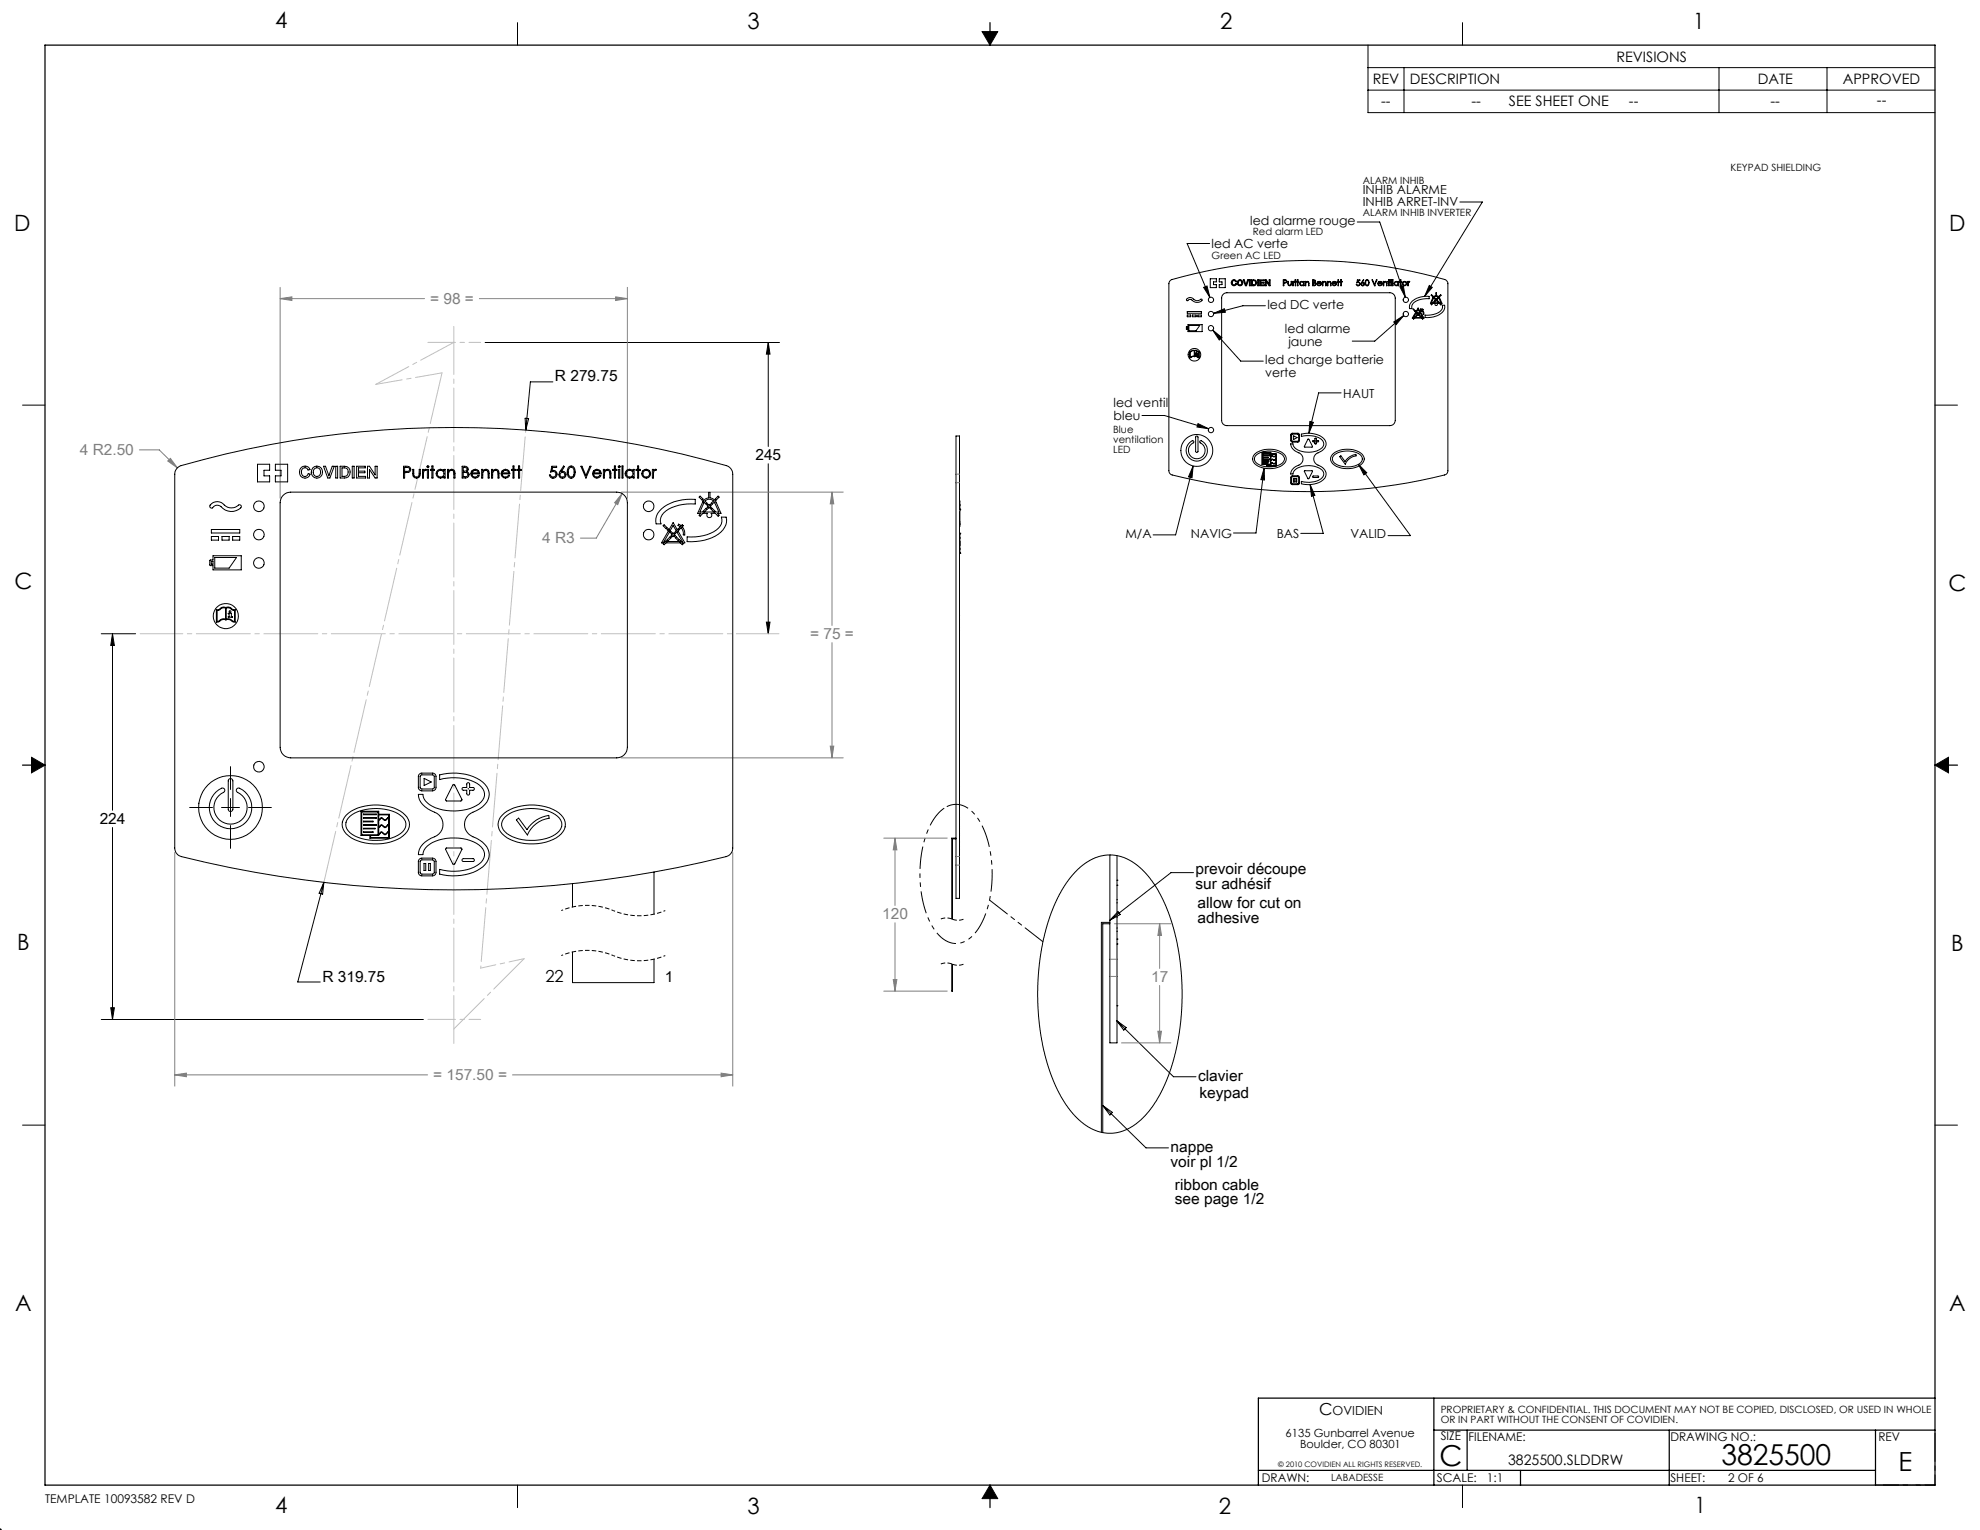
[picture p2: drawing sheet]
<svg xmlns="http://www.w3.org/2000/svg" width="559mm" height="432mm" viewBox="0 0 559 432" stroke-linecap="round" stroke-linejoin="round" font-family="sans-serif">
<g fill="none" stroke="#000" stroke-width=".28">
<path d="M146 6.4v6.3M277.2 8.9h4.4l-2.2 3.8zM386.1 12.7v19.1h160M386.1 19.1h160M396.2 19.1v12.7M412.7 6.4v6.3M485.1 19.1v12.7M515.6 19.1v12.7M386.1 25.4h160M412 57h6.4l-16.3 26.6M341.4 68.7h-6.4l6.5 15.2M383 62.7h6.4l7.2 21.2"/>
<path d="M136.9 96.7h83.1M216.8 96.7l.5 3.2h-1zM216.8 96.7v29.3M339.7 81.1l.9-.4 .9 3.2zM342.3 93.2l2.5 2.1-.7 .7zM342.3 93.2l7.9 8.7h6.3M342.5 88.4l3-1.3 .3 1zM357.1 86.3h-6.3l-8.3 2.1M393.3 90.9l2.8-1.8-2.1 2.5zM395.1 80.9l.9-.3 .6 3.3zM396.1 89.1l-8.1 7.2h-6.4M403.4 80.6l.8 .5-2.1 2.5z"/>
<path d="M6.3 114.3h6.4M148.2 118l1 .1-.8 3.3zM156 107.8h-6.3l-1.3 13.6M322.3 117.3h6.3l12.5 3.7M338.1 119.6l3 1.4-3.3-.5zM369.7 119l1 .2-1.3 3.1zM378.5 110.9h-6.4l-2.7 11.4M546.1 114.3h6.3M216.8 130.9v48M336.7 131.5l-.3 3.3-1-.2zM336.7 131.5l-4.9 19.5h-6.4M356.8 132.2l.1 3.3-1.1-.1z"/>
<path d="M356.8 132.2l-2.3 18.2h-6.4M369.7 136.8l1.4 3-1 .3zM369.7 136.8l3.8 13.7h-6.4M383.4 131.1l2.3 2.3-.8 .6zM383.4 131.1l14.7 20.1h-6.4M28.6 178.9h9.7M31.7 178.9l.6 3.3h-1zM31.7 178.9v49.8M216.3 175.6h1l-.5 3.3zM8.9 213.7l3.8 2.2-3.8 2.2zM65.1 216.4v6.4M546.1 215.9l3.8-2.2v4.4z"/>
<path d="M31.7 233.5v54.2M53.5 227.9h6.5M62.5 227.9h5.1M65.1 225.4v5M65.1 233v6.4M70.1 227.9h6.5M91.4 249l-7.4 28.1h6.4M91.4 249l-.3 3.3-1-.2zM315.5 257.3l.7 .8-3 1.6zM336.8 246.3h-6.3l-17.3 13.4M28.6 287.7h90.9M31.3 284.4h1l-.6 3.3z"/>
<path d="M315.1 288l16.1 15.9h6.3M315.1 288l2.8 2-.8 .7zM6.3 317.5h6.4M311.2 312l12.2 12h6.4M311.2 312l2.7 1.9-.7 .8zM546.1 317.5h6.3M146 419.1v6.4M279.4 419.1l2.2 3.8h-4.4zM412.7 419.1v6.4M0 431.3v.5M.4 431.5l-.4 .3M.5 431.8h-.5"/>
</g>
<path d="M529.3 419.1h16.8" fill="none" stroke="#000" stroke-width=".28" stroke-dasharray="15.2 1.3 1.3 1.3" stroke-dashoffset="8.8"/>
<path d="M531.5 419.1h14.6M546.1 404.5v14.6" fill="none" stroke="#000" stroke-width=".28" stroke-dasharray="15.2 1.3 1.3 1.3" stroke-dashoffset="7.3"/>
<g fill="none" stroke="#000" stroke-width=".35">
<path d="M12.7 12.7h533.4v406.4h-533.4zM279.4 6.4v6.3M6.3 215.9h6.4M546.1 215.9h6.4M404.7 394.6v24.5M546.1 394.6h-191v24.5M279.4 419.1v6.4M355.1 415h174.2M404.7 403.6h141.4M414.1 403.6v11.4M429.1 415v4.2M471.1 403.6v15.5"/>
<path d="M529.3 403.6v15.5"/>
</g>
<path d="M277.2 8.9l2.2 3.8v-3.8zM279.4 8.9v3.8l2.2-3.8zM546.1 215.9h3.8v-2.2zM546.1 215.9l3.8 2.2v-2.2zM279.4 419.1v3.8h2.2zM279.4 419.1l-2.2 3.8h2.2zM8.9 215.9v2.2l3.8-2.2zM8.9 213.7v2.2h3.8z" fill-rule="evenodd" fill="#000"/>
<path d="M173.1 257a19.1 19.1 0 0 0-14.7 0M187.8 257a19.1 19.1 0 0 1-14.7 0M173.1 269.7a19.1 19.1 0 0 0-14.7 0M187.8 269.7a19.1 19.1 0 0 1-14.7 0" fill="none" stroke="#000" stroke-width=".28" stroke-dasharray="1.3 .6" stroke-dashoffset=".7" stroke-linecap="butt"/>
<path d="M268.7 259.4l-1.5-.3-1.8 .3M272 259.4l-1.5 .3-1.8-.3M268.7 272.1l-1.5-.3-1.8 .3M272 272.1l-1.5 .3-1.8-.3" fill="none" stroke="#000" stroke-width=".28" stroke-dasharray="1.3 .6" stroke-dashoffset="-.1" stroke-linecap="butt"/>
<path d="M266.8 227.9a17.3 17.3 0 0 0-6.5 11.5 32.5 32.5 0 0 0 3.2 22.7 7.2 7.2 0 0 0 7.7 4 11.4 11.4 0 0 0 6.6-7.3 33.8 33.8 0 0 0-1.2-26.8 8.2 8.2 0 0 0-7.2-5l-1.3 .3-1.3 .6" fill="none" stroke="#000" stroke-width=".28" stroke-dasharray="6.3 1.3 1.3 1.3 1.3 1.3" stroke-dashoffset="-.4" stroke-linecap="butt"/>
<g fill="none" stroke="#808080" stroke-width=".28">
<path d="M79.1 84.3l3.3-.5v1zM79.1 81.1v59.5M79.1 84.3h40.7M135.3 84.3h41.8M173.7 83.8l3.4 .5-3.4 .5zM177.1 81.1v59.5M39.3 127h5.6l5.2 5M48.1 129.4l2 2.6-2.8-1.9zM175.3 138.9h62.7M175.6 139.3l-1.3 3.1-.8-.5zM175.6 139.3l-7.3 12.6h-4.5M234.8 138.9l.5 3.3h-1z"/>
<path d="M234.8 138.9v37.6M234.8 181.4v32.5M175.3 213.9h62.7M234.3 210.6h1l-.5 3.3zM249.4 236.5h17.9M252.6 236.5l.5 3.4h-1zM252.6 236.5v19.1M49.3 240.6v65.9M206.8 240.6v65.9M249.4 279.7h17.9M252.1 276.4h1l-.5 3.3zM252.6 260.4v19.3"/>
<path d="M314.5 260.7h15.9M327.3 260.7l.5 3.3h-1zM327.3 260.7v12.6M327.3 278.1v16.2M316.5 294.3h13.9M326.8 291h1l-.5 3.3zM49.3 303.4l3.3-.5v1zM49.3 303.4h71.4M144.6 303.4h62.2M203.5 302.9l3.3 .5-3.3 .5z"/>
</g>
<path d="M279.3 254l15.1 11.8" fill="none" stroke="#000" stroke-width=".28" stroke-dasharray="6.3 1.3 1.3 1.3 1.3 1.3" stroke-dashoffset="-.1"/>
<path d="M128.1 294.5v-202.4" fill="none" stroke="#c0c0c0" stroke-width=".28" stroke-dasharray="15.2 1.3 1.3 1.3" stroke-dashoffset="1.7"/>
<path d="M39.6 178.9h180.2" fill="none" stroke="#c0c0c0" stroke-width=".28" stroke-dasharray="15.2 1.3 1.3 1.3" stroke-dashoffset="3.2"/>
<path d="M120.8 96.6h14.9M120.8 287.7h14.9" fill="none" stroke="#c0c0c0" stroke-width=".28" stroke-dasharray="15.2 1.3 1.3 1.3" stroke-dashoffset="7.4"/>
<path d="M128.1 290.4l19.8-19.8" fill="none" stroke="#c0c0c0" stroke-width=".28" stroke-dasharray="15.2 1.3 1.3 1.3" stroke-dashoffset="3.1"/>
<path d="M147.9 270.6l-12.2 2.6" fill="none" stroke="#c0c0c0" stroke-width=".28" stroke-dasharray="15.2 1.3 1.3 1.3" stroke-dashoffset="10.9"/>
<path d="M135.7 273.2l12.7-151.8" fill="none" stroke="#c0c0c0" stroke-width=".28" stroke-dasharray="15.2 1.3 1.3 1.3" stroke-dashoffset="-1.9"/>
<path d="M128.1 96.6l-22.1 11.9" fill="none" stroke="#c0c0c0" stroke-width=".28" stroke-dasharray="15.2 1.3 1.3 1.3" stroke-dashoffset="4.6"/>
<path d="M106 108.5l18.7-3.3" fill="none" stroke="#c0c0c0" stroke-width=".28" stroke-dasharray="15.2 1.3 1.3 1.3" stroke-dashoffset="7.6"/>
<path d="M124.7 105.2l-33.3 143.7" fill="none" stroke="#c0c0c0" stroke-width=".28" stroke-dasharray="15.2 1.3 1.3 1.3" stroke-dashoffset=".5"/>
<g fill="#000">
<path d="M216.8 96.7l.5 3.2h-1zM216.3 175.6h1l-.5 3.3zM31.7 178.9l.6 3.3h-1zM31.3 284.4h1l-.6 3.3z"/>
<path d="M369.7 119l1 .2-1.3 3.1zM369.7 136.8l1.4 3-1 .3zM403.4 80.6l.8 .5-2.1 2.5zM383.4 131.1l2.3 2.3-.8 .6zM356.8 132.2l.1 3.3-1.1-.1zM336.7 131.5l-.3 3.3-1-.2zM395.1 80.9l.9-.3 .6 3.3zM393.3 90.9l2.8-1.8-2.1 2.5zM339.7 81.1l.9-.4 .9 3.2zM342.5 88.4l3-1.3 .3 1zM342.3 93.2l2.5 2.1-.7 .7zM338.1 119.6l3 1.4-3.3-.5z"/>
</g>
<path d="M49.3 303.4l3.3-.5v1zM203.5 302.9l3.3 .5-3.3 .5zM48.1 129.4l-.8 .7 2.8 1.9zM79.1 84.3l3.3-.5v1zM173.7 83.8l3.4 .5-3.4 .5zM234.8 138.9l.5 3.3h-1zM234.3 210.6h1l-.5 3.3zM175.6 139.3l-2.1 2.6 .8 .5zM252.6 236.5l.5 3.4h-1zM252.1 276.4h1l-.5 3.3zM327.3 260.7l.5 3.3h-1zM326.8 291h1l-.5 3.3z" fill="#808080"/>
<g fill="none" stroke="#000" stroke-width=".28">
<path d="M330.1 79.3l.2-.1a91.1 91.1 0 0 1 19.5-4.3 139 139 0 0 1 58.3 4.2l.5 .8v53a1.16 1.16 0 0 1-.9 1.2 158.7 158.7 0 0 1-77.3-.2l-.4-.4-.1-.6v-52.8zM341.6 78.7h1.7v.9h-.8v.7h.8v.9h-1.7zM344.1 78.7h1.7v2.5h-1.7v-.9h.8v-.7h-.8zM347.7 79.1l.8-.1 .5 .4-.3 .1a.52 .52 0 0 0-.8-.2 .52 .52 0 0 0-.1 .7l.5 .4 .4-.4 .3 .1a.83 .83 0 0 1-1.3 .4 .83 .83 0 0 1 0-1.4zM350.9 79h.3l.4 1.3 .5-1.3h.3l-.6 1.6h-.3zM352.6 79h.3v1.6h-.3zM353.2 79h.6a.83 .83 0 0 1 .8 .8 .83 .83 0 0 1-.8 .8h-.6zM353.5 79.2a.64 .64 0 0 1 .9 .6 .64 .64 0 0 1-.9 .6zM354.9 79h.3v1.6h-.3zM355.5 79h1.3v.2h-1v.5h.9v.2h-.9v.5h1v.2h-1.3zM357.1 79h.3l.8 1.2v-1.2h.3v1.6h-.3l-.8-1.2v1.2h-.3zM362.2 79h.3a.49 .49 0 0 1 .7 .5 .49 .49 0 0 1-.8 .4l-.1 .7h-.1z"/>
<path d="M362.3 79.2h.3a.29 .29 0 0 1 .4 .2 .29 .29 0 0 1-.4 .3h-.3zM363.5 79.4l.1 .6a.41 .41 0 0 0 .4 .5 .41 .41 0 0 0 .4-.5v-.6h.2v.6a.55 .55 0 0 1-.6 .6 .55 .55 0 0 1-.5-.6zM364.8 79.4l.2 .2 .4-.2-.4 .4v.8zM365.5 79.4l.2 1.2zM366.2 79l.1 .4h.2l-.2 .2v1l-.1-1h-.2l.2-.2zM367 79.6l.4-.2 .5 .3 .1-.3v1.2l-.1-.2a.63 .63 0 0 1-.9 .1 .63 .63 0 0 1 0-.9zM368.4 79.4l.1 .3 .3-.3 .5 .1 .1 1.1-.1-.6a.42 .42 0 0 0-.5-.5 .42 .42 0 0 0-.3 .7l-.1 .4zM370.5 79l.7 .1 .1 .3-.2 .3a.47 .47 0 0 1 .3 .6 .47 .47 0 0 1-.5 .3h-.4zM370.6 79.8a.39 .39 0 0 1 .5 .1 .39 .39 0 0 1 0 .5l-.5 .1zM370.6 79.2l.5 .1a.38 .38 0 0 1-.1 .3 .38 .38 0 0 1-.4 .1zM371.8 79.6a.6 .6 0 0 1 .7-.1 .6 .6 0 0 1 .4 .5h-1.1l.3 .5 .8-.2a.63 .63 0 0 1-1 .3 .63 .63 0 0 1-.1-1zM372 79.7l.6-.1 .1 .3h-.9z"/>
<path d="M373.2 79.4l.1 .3 .5-.3 .4 .2 .1 1-.2-.6a.42 .42 0 0 0-.5-.4 .42 .42 0 0 0-.3 .6l-.1 .4zM374.6 79.4h.2v.3l.4-.3 .4 .2v1l-.1-.6a.41 .41 0 0 0-.5-.4 .41 .41 0 0 0-.2 .6v.4h-.2zM376.1 79.6a.62 .62 0 0 1 .7-.2 .62 .62 0 0 1 .4 .6h-1.1l.3 .5 .7-.2a.63 .63 0 0 1-.9 .3 .63 .63 0 0 1-.1-1zM376.2 79.7l.6-.1 .2 .3h-.9zM377.6 79l.2 .4h.2l-.2 .2v1l-.2-1h-.2l.2-.2zM378.4 79h.2v.4h.2l-.2 .2v1h-.2v-1h-.2l.2-.2zM383.1 79h.7v.2h-.6l-.1 .4a.54 .54 0 0 1 .7 .3 .54 .54 0 0 1-.4 .7 .54 .54 0 0 1-.6-.4 .45 .45 0 0 0 .5 .4 .45 .45 0 0 0 .3-.6 .45 .45 0 0 0-.7-.2zM384.8 79l-.3 .7a.51 .51 0 0 1 .6 .5 .51 .51 0 0 1-.6 .5 .51 .51 0 0 1-.3-.8zM385.6 79a.68 .68 0 0 1 .8 .2 .68 .68 0 0 1 0 .9 .53 .53 0 0 1-.6 .6 .53 .53 0 0 1-.5-.6zM385.6 79.2a.64 .64 0 0 1 .7 .6 .64 .64 0 0 1-.7 .6l-.2-.6zM387.2 79l.7 1.3 .5-1.3h.2l-.7 1.6zM389 79.6a.62 .62 0 0 1 .7-.2 .62 .62 0 0 1 .4 .6h-1.1l.3 .5 .7-.2a.64 .64 0 0 1-.9 .3 .64 .64 0 0 1-.1-1z"/>
<path d="M389.1 79.7l.6-.1 .2 .3h-.9zM390.4 79.4l.1 .3 .5-.3 .4 .2v1l-.1-.6a.42 .42 0 0 0-.5-.4 .42 .42 0 0 0-.3 .6l-.1 .4zM391.9 79h.2v.4h.2l-.2 .2v1h-.2v-1h-.2l.2-.2zM392.5 79.4l.2 1.2zM393 79l.1 1.6zM393.7 79.6l.4-.2 .4 .3v-.3h.2v1.2l-.2-.2a.63 .63 0 0 1-.9 .1 .63 .63 0 0 1 .1-.9zM395.2 79h.2v.4h.2l-.2 .2v1h-.2v-1h-.2l.2-.2zM397.3 79.4l.1 .2 .5-.2-.4 .4-.1 .8zM334.9 84.5a1.36 1.36 0 0 1 2.2 .1 2.2 2.2 0 0 0 2.1-.2l.1 .2a1.87 1.87 0 0 1-3.2-.1h-.5l-.4 .3a.26 .26 0 0 1-.3 0 .26 .26 0 0 1 0-.3zM335 92.4h.3v.4h-.3zM335.1 88.9h1v.5h-1zM335.1 87.9h4v.5h-4z"/>
<path d="M335.3 91.6h4v2h-4v-.6l-.5-.1v-.6l.5-.1zM335.5 91.9h3.1l-1.1 1.4h-2zM335.8 99.2l1-.4 .9 .1 .7 .3v1.8l-.9-.4h-.7l-1 .4zM335.9 99.3l.7-.3h.4v1.5h-.5l-.6 .4zM336.5 88.9h1.1v.5h-1.1zM337.1 99h.6l.6 .3v1.6l-.6-.4h-.6zM337.4 99.7h.5l.1 .6h-.6l.2-.1zM338.1 88.9h1v.5h-1zM345.2 83.1l1.1-.5h46a1.57 1.57 0 0 1 1.5 1.5v34.5a1.51 1.51 0 0 1-1.5 1.5h-46a1.45 1.45 0 0 1-1.5-1.5v-34.5zM387.9 80.6h.1M398.6 85a6.6 6.6 0 0 1 4.7-1.4v.7a5 5 0 0 0-4.8 1.8v1h-.7l.1-1.1zM398.8 89.9l.4-.4 .2 .1-.4 .5z"/>
<path d="M399 87.2l.4 .5-.2 .1-.4-.5zM399.2 89.8h2M399.3 89.6h1.8M399.4 89.4l.4-.5 .1 .2-.4 .4zM399.4 87.9l.1-.1 .4 .4-.1 .2zM399.6 88.1l-1 1.7h.3M399.7 87.9l.5-1 .6 1M399.7 88.3l-.8 1.3h.2M399.8 88.1l.4-.8 .4 .8M399.9 88.5l.5-.1 .1 .4-.4 .1zM400.5 88.2l.4-.4 .2 .1-.5 .5zM400.6 88.9l.5 .5-.2 .1-.4-.4z"/>
<path d="M400.8 88.3l.7 1.3h-.2M400.9 88.1l1 1.7h-.4M401.2 89.5l.4 .4-.1 .2-.4-.5zM401.4 87.4l-.4-.3-.1 .2 .3 .2M401.5 87.5l.3 1.2h-.2l-.2-1M401.5 87.2l.1 .1-.4 .5-.1-.1zM402.2 88.9a5.1 5.1 0 0 0 4.8-1.8v-1h.7a2.91 2.91 0 0 1-2.5 3.2l-1.2 .2-1.8 .1zM403.9 83.3l.1-.1 .5 .4-.2 .1zM404.5 83.9h.1M404.7 83.9a.9 .9 0 0 1 1.2 0l-.3 .3 .1 .1 .4-.2 .5 1.3h-2.6l.6-1.3 .3 .2 .1-.1zM404.9 84.9l.1 .1-.4 .4-.1-.1zM405.2 84.3l.4 .2-.2 .4-.4-.2z"/>
<path d="M405.2 82.7h.2v.7l.8 .5 .8 1.7h-.5l.2 .3-.1 .1-.4-.4h-.6a.34 .34 0 0 1 0 .5 .34 .34 0 0 1-.5 0 .34 .34 0 0 1 0-.5h-.7l-.4 .4-.1-.1 .2-.3h-.4l.7-1.7 .8-.5zM406 85.4l-.4-.4 .1-.1 .5 .4-.2 .1M406.2 83.6l.4-.4 .1 .1-.4 .4zM50.1 132l.3-.2a276 276 0 0 1 110.1-9.3 260.3 260.3 0 0 1 45.2 9.3l.8 .9 .3 1.1v105.5a2.5 2.5 0 0 1-1.9 2.5 316.9 316.9 0 0 1-154.5-.4l-.8-.9-.3-1.2v-105.5l.1-.8zM72.7 131h3.4v1.7h-1.6v1.6h1.6v1.7h-3.4zM77.7 131h3.5v5h-3.5v-1.7h1.6v-1.6h-1.6zM79.9 139.8a2.87 2.87 0 0 1 2.2-.9h92a3 3 0 0 1 3 3v69a3 3 0 0 1-3 3h-92a3 3 0 0 1-3-3v-69a3.1 3.1 0 0 1 .8-2.1zM85.1 131.9a1.51 1.51 0 0 1 2.4 .6l-.6 .1a.98 .98 0 0 0-1.2-.6 .98 .98 0 0 0-.6 1.2 1 1 0 0 0 .4 1.1 1 1 0 0 0 1.2-.1l.3-.5 .5 .1a1.6 1.6 0 0 1-2.2 1 1.6 1.6 0 0 1-.7-2.3zM88.6 132.5a1.14 1.14 0 0 1 1.6-.1 1.14 1.14 0 0 1 .1 1.6 1.14 1.14 0 0 1-1.7 .1 1.14 1.14 0 0 1 0-1.6zM91.3 131.6h.6l.9 2.7 1-2.7h.5l-1.2 3.3h-.6zM94.8 131.6h.5v3.3h-.5zM96 131.6h1.2a1.66 1.66 0 0 1 1.6 1.6 1.66 1.66 0 0 1-1.6 1.7h-1.2z"/>
<path d="M96.5 132a1.28 1.28 0 0 1 1.7 1.2 1.28 1.28 0 0 1-1.7 1.2zM99.4 131.6h.5v3.3h-.5zM100.6 131.6h2.5v.4h-1.9v1h1.8v.4h-1.8v1h2v.5h-2.6zM103.7 131.6h.6l1.6 2.4v-2.4h.5v3.3h-.5l-1.6-2.4v2.4h-.6zM113.9 131.6h.6a.94 .94 0 0 1 1.4 .7 .94 .94 0 0 1-1.1 1.1h-.6v1.5h-.3zM114.2 131.9h.6a.61 .61 0 0 1 .8 .6 .61 .61 0 0 1-.8 .5h-.6zM116.5 132.5h.3v1.1a.81 .81 0 0 0 .7 1.1 .81 .81 0 0 0 .8-1.1v-1.1h.3v1.2a1.09 1.09 0 0 1-1.1 1.2 1.09 1.09 0 0 1-1-1.3zM119.2 132.5h.3v.3l.4-.3h.5l-.2 .3h-.4l-.2 .4-.1 1.7h-.3zM120.6 132.5h.3v2.4h-.3zM121.9 131.5h.3v1h.4v.3h-.4v2.1h-.3v-2.1h-.4v-.3h.4zM123.5 132.7a1.22 1.22 0 0 1 1.8 .2v-.4h.3v2.4h-.3v-.4a1.25 1.25 0 0 1-1.8 .1 1.25 1.25 0 0 1 0-1.9zM126.3 132.5h.3v.4a1.04 1.04 0 0 1 1.5-.3 2.95 2.95 0 0 1 .3 2.3h-.3v-1.1a.79 .79 0 0 0-.7-1.1 .79 .79 0 0 0-.8 1v1.2h-.3z"/>
<path d="M130.4 131.6a1.22 1.22 0 0 1 1.7 .8l-.3 .7a.93 .93 0 0 1 .6 1.1 .93 .93 0 0 1-1.1 .7h-.9zM130.7 133.3l1.2 .2 .1 .8-.5 .2h-.8zM130.7 131.9l.9 .1a.6 .6 0 0 1 .1 .8 .6 .6 0 0 1-.8 .2h-.2zM133.2 132.9a1.23 1.23 0 0 1 1.4-.4 1.23 1.23 0 0 1 .8 1.2h-2.2a.93 .93 0 0 0 .7 .9 .93 .93 0 0 0 1-.5l.3 .2a1.24 1.24 0 0 1-1.8 .4 1.24 1.24 0 0 1-.2-1.8zM133.5 133a.98 .98 0 0 1 1.5 .5h-1.8zM135.9 132.5h.3v.4a1.04 1.04 0 0 1 1.6-.3 2.8 2.8 0 0 1 .2 2.3h-.2v-1.1a.84 .84 0 0 0-1-1.1 .84 .84 0 0 0-.6 1.3v.9h-.3zM138.7 132.5h.3v.4a1.04 1.04 0 0 1 1.5-.3 2.8 2.8 0 0 1 .3 2.3h-.3v-1.1a.84 .84 0 0 0-.9-1.1 .84 .84 0 0 0-.6 1.3v.9h-.3zM141.7 132.9a1.23 1.23 0 0 1 1.4-.4 1.23 1.23 0 0 1 .8 1.2h-2.2a.93 .93 0 0 0 .8 .9 .93 .93 0 0 0 1-.5l.3 .2a1.24 1.24 0 0 1-1.8 .4 1.24 1.24 0 0 1-.3-1.8zM142.1 133a.95 .95 0 0 1 1.5 .5h-1.9zM144.8 131.5h.3v1h.4v.3h-.4v2.1h-.3v-2.1h-.4v-.3h.4zM146.3 131.5h.3v1h.5v.3h-.5v2.1h-.3v-2.1h-.4v-.3h.4zM155.8 131.6h1.3v.3h-1.1l-.2 .9a1.1 1.1 0 0 1 1.4 .7 1.1 1.1 0 0 1-.8 1.4 1.1 1.1 0 0 1-1.4-.8h.4a.8 .8 0 0 0 1 .5 .8 .8 0 0 0 .4-1.1 .8 .8 0 0 0-1.1-.4l-.3 .1z"/>
<path d="M159.1 131.5l.2 .2-.9 1.3a1.03 1.03 0 0 1 1.3 1.1 1.03 1.03 0 0 1-1.3 .9 1.03 1.03 0 0 1-.5-1.6zM160.4 131.9l.5-.3a1.1 1.1 0 0 1 1.4 1.1 1.52 1.52 0 0 1-1.4 2.2 2.24 2.24 0 0 1-.5-3zM160.8 132l.4-.2a1.67 1.67 0 0 1 .3 2.8l-.3 .1a1.67 1.67 0 0 1-.4-2.7zM163.9 131.6h.4l1 2.6 1.2-2.6h.3l-1.5 3.3zM165.3 134.9h.1M167.5 132.9a1.21 1.21 0 0 1 1.4-.4 1.21 1.21 0 0 1 .8 1.2h-2.2a.93 .93 0 0 0 .8 .9 .93 .93 0 0 0 1-.5l.3 .2a1.24 1.24 0 0 1-1.8 .4 1.24 1.24 0 0 1-.3-1.8zM167.9 133a.98 .98 0 0 1 1.5 .5h-1.8zM170.3 132.5h.3v.4a1.04 1.04 0 0 1 1.5-.3 2.55 2.55 0 0 1 .3 2.3h-.3v-1.1a.79 .79 0 0 0-.7-1.1 .79 .79 0 0 0-.8 1v1.2h-.3zM173.4 131.5h.3v1h.4v.3h-.4v2.1h-.3v-2.1h-.4v-.3h.4zM174.6 132.5h.3v2.4h-.3zM175.5 131.5h.3v3.4h-.3zM176.9 132.7a1.26 1.26 0 0 1 1.8 .2v-.4h.3v2.4h-.3v-.4a1.27 1.27 0 0 1-1.9 .1 1.27 1.27 0 0 1 .1-1.9z"/>
<path d="M180 131.5h.2v1h.5v.3h-.5v2.1h-.2v-2.1h-.5v-.3h.5zM184.1 132.5h.3v.3l.5-.3h.4l-.2 .3h-.4l-.2 .4-.1 1.7h-.3zM200 139h.4v1.5a2.16 2.16 0 0 1 1.7 1.2l1.4 3.2h-1l.5 .5-.3 .3-.8-.8h-1.2a.7 .7 0 0 1 0 1 .7 .7 0 0 1-1 0 .7 .7 0 0 1 0-1h-1.3l-.8 .8-.3-.3 .5-.5h-.9l1.4-3.2a1.98 1.98 0 0 1 1.7-1.2zM269.8 123h1v130.5h-1zM335.7 125l.8-.6a.33 .33 0 0 1 .4 .1 .33 .33 0 0 1-.1 .5 2.36 2.36 0 0 0-.8 3.6 2.36 2.36 0 0 0 3.7-.1 2.36 2.36 0 0 0-1-3.6v-.4a2.42 2.42 0 0 1 2 2.6 2.99 2.99 0 0 1-4.1 2.8 2.99 2.99 0 0 1-.9-4.9zM337.5 123.2l.4-.1 .2 .3v4a.34 .34 0 0 1-.3 .3 .34 .34 0 0 1-.4-.3zM354.1 128.2a6.7 6.7 0 0 1 8.6 .3 2.14 2.14 0 0 1-1.4 3.2 6.8 6.8 0 0 1-7.5-1.2l-.2-1.3zM354.3 128.7a6.3 6.3 0 0 1 7.8-.2 1.66 1.66 0 0 1-1.1 2.7 6 6 0 0 1-6.8-1.1l-.2-.9zM356.3 127.8h2.3v3.2h-2.3zM356.5 130.1h1.6zM356.5 128.1l1.8 .1zM356.5 128.6l1.8 .1z"/>
<path d="M356.5 129.5l1.8 .1zM356.5 129l1.4 .2zM356.5 130.6l1.4 .1zM358.7 128.1h1.5v3.4h-2.8v-.4h-1.2v-3.4h2.5v3.4h-1.2v.3h2.6v-3.2h-1.4M358.9 130.6l.7 .3 .4-.3-.5 .4a.38 .38 0 0 0-.3-.3 .38 .38 0 0 0-.4 .2zM358.9 128.6l.7 .3 .4-.3-.4 .4-.5-.3-.3 .2zM359 129.6l.5 .3 .5-.3-.5 .4-.4-.4-.3 .3zM364.2 125.3h.7a3.3 3.3 0 0 0 3.3 2.3 5.1 5.1 0 0 0 5.3-1.8 2.36 2.36 0 0 0-2.3-2.6l-2.3-.3-1.6 .3v-.7a6.6 6.6 0 0 1 6.6 1.7 2.37 2.37 0 0 1-1.4 3.4 1.98 1.98 0 0 0-1.7 1.9 1.98 1.98 0 0 0 1.7 2 2.37 2.37 0 0 1 1.8 2.3 2.37 2.37 0 0 1-1.8 2.3 7.8 7.8 0 0 1-5.2 .4v-.6a6.1 6.1 0 0 0 6.1-1.4 1.98 1.98 0 0 0-1.8-2.7 5.9 5.9 0 0 0-6.5 1.4l-.2 .6h-.7a3.3 3.3 0 0 1 2.7-2.7 1.94 1.94 0 0 0 .8-2.1 1.94 1.94 0 0 0-1.7-1.4l-1.4-1.2zM364.3 122.5l.4-.2h1.8l.2 .4v1.9l-.3 .2-1.9-.1-.3-.4zM364.4 134.4l.3-.1 1.9 .1 .1 2-.2 .3-1.8 .1-.4-.2-.1-1.8zM364.6 134.6h1.8l.1 1.8-1.9 .1zM364.6 122.6h1.9l-.1 1.9-1.8-.1z"/>
<path d="M365.1 135h.2v1h-.2zM365.1 123l1 .5-1 .5zM365.7 135h.3v1h-.3zM368.2 132.9l2.2 .1-1.1 2.1h-.2l-1-2.1zM369.1 124h.3l1 2-.1 .2-2.2-.1zM370.5 134.4l1.5-.1 .2 .2-.2 .3h-1.4zM370.5 124.4l.6-.1v-.5l.2-.2 .2 .2v.5l.7 .2-.7 .2v.5l-.3 .2-.1-.7-.6-.1zM371.3 124.5h.1M376.1 128.2a6.6 6.6 0 0 1 8.6 .3 2.15 2.15 0 0 1-1.4 3.2 6.8 6.8 0 0 1-7.5-1.2l-.3-.6v-.7zM376.4 128.5a6.4 6.4 0 0 1 7.8 .2 1.77 1.77 0 0 1-1.4 2.6 6.3 6.3 0 0 1-6.6-1.1l-.2-.8zM378.1 128.9l.3-.3 1.2 1.6a4.3 4.3 0 0 1 3.1-2v.5a3.8 3.8 0 0 0-3 2.3zM59.3 142.6a2.54 2.54 0 0 1 4 0 3 3 0 0 0 4.2-.1l.5 .1 .1 .4a3.8 3.8 0 0 1-6-.2 1.71 1.71 0 0 0-2.3 .6l-.6-.3z"/>
<path d="M59.6 158.4h.5v.8h-.5zM59.7 151.4h2v1h-2zM59.7 149.4h8v1h-8zM60.1 156.8h8v4h-8v-1.2l-.9-.1v-1.3l.9-.2zM60.6 157.3h6.1l-2 3h-4.1zM62.7 151.4h2v1h-2zM65.7 151.4h2v1h-2zM186.7 143.6a12.6 12.6 0 0 1 9.5-2.7v1.3a12 12 0 0 0-8.9 2.5 2.95 2.95 0 0 0-.8 3.1h-1.3a4.2 4.2 0 0 1 1.5-4.2zM187.4 148.1l.9 .8-.3 .3-.9-.8zM188 153.2h4M188 152.6l.3 .3-.9 .8-.3-.2zM188.2 152.8h3.6"/>
<path d="M188.3 152.3l.8-.8 .3 .3-.8 .8zM188.3 149.5l.3-.3 .8 .9-.3 .3zM188.6 149.9l-1.9 3.3h.7M188.8 149.5l1.2-2 1.1 2M188.9 150.1l-1.5 2.7h.4M189.1 149.8l.9-1.5 .9 1.5M189.4 150.6l.3-.2 .3 .2 .3-.2 .3 .2-.3 .3 .3 .3-.3 .3-.3-.3-.3 .3-.3-.3 .3-.3zM190.6 150.1l.8-.9 .3 .3-.8 .9zM190.6 151.8l.3-.3 .8 .8-.3 .3zM191 150.1l1.6 2.7h-.4M191.3 149.9l2 3.3h-.7M191.7 148.9l.8-.8 .3 .3-.8 .8z"/>
<path d="M191.7 152.9l.3-.3 .8 .9-.3 .2zM192.2 148.4l-.7-.5-.2 .4 .6 .4M192.5 148.7a2.86 2.86 0 0 1 .8 2.3h-.5a2.46 2.46 0 0 0-.6-2.1M193.9 151.5a10.8 10.8 0 0 0 9.4-3.1 2.81 2.81 0 0 0 .3-2.5h1.3a4.9 4.9 0 0 1-3 5.4l-3.1 1.2-3.6 .4h-1.3zM197.6 140l.8 .9-.2 .2-.9-.8zM198.4 141.4v.1M199 141.4a1.71 1.71 0 0 1 2.4 0l-.7 .6 .3 .3 .6-.6 1.3 2.8h-1.3l.2-.2-.8-.9-.3 .3 .8 .8h-2.7l.8-.8-.3-.3-.9 .9 .2 .2h-1.1l1.2-2.8 .6 .6 .3-.3zM199.8 142.3l.3 .3 .3-.3 .3 .3-.3 .3 .3 .3-.3 .2-.3-.2-.3 .2-.2-.2 .2-.3-.2-.3zM202.7 140l.3 .3-.9 .8-.3-.2zM270.8 144.6h.1M270.8 150.5h.1M270.8 150.8h.1"/>
<path d="M270.8 141.4l.1 2.2M270.8 151.6h.1M270.8 155h.1M270.8 155.9h.1M270.8 156.1h.1M270.8 151.9h.1M270.8 152.8h.1M270.8 154.7h.1M270.8 153.9h.1M270.8 153.6h.1M270.8 153h.1M270.8 153.3h.1"/>
<path d="M270.8 147.3h.1M270.8 147.8h.1M270.8 148.1h.1M270.8 142.7h.1M270.8 143.6h.1M270.8 142.5h.1M270.8 143.9h.1M270.8 143.8h.1M270.9 150.5h.1M270.9 156.1h.1M270.9 143.9v4.2M270.9 143.9h.1"/>
<path d="M270.9 143.6v.2M270.9 148.1l-.1 .4M270.9 143.8v.1M270.9 150.5v5.6M61.1 172.1l.8-.2a1.5 1.5 0 0 1 1.8-.4l.4-.2a1.43 1.43 0 0 1 1.4 .6l.9 .2v3.5l-.9-.2a1.37 1.37 0 0 0-1.8-.4l-.3-.2a2.17 2.17 0 0 0-1.8 .8h-.5zM61.3 172.3l.8-.3a1.24 1.24 0 0 1 1.5-.4v3.1l-.7-.1-1.6 .8zM63.9 171.6a1.55 1.55 0 0 1 1.8 .6l.5 .1v3.1l-.9-.5a1.37 1.37 0 0 0-1.4-.2zM64.4 173.1h.9v.9h.3v.2h-1.2v-.2h.3v-.8zM270.8 178h.1M270.8 173.7h.1M270.8 177h.1M270.8 174.7h.1"/>
<path d="M64.6 219.9l.7-.1 .4 .6v8a.65 .65 0 0 1-.6 .6 .65 .65 0 0 1-.7-.6v-8zM118.2 218.6l.7-.4h3.2a.96 .96 0 0 1 .9 1v3a1.02 1.02 0 0 1-.9 1h-3a1.02 1.02 0 0 1-1-1zM118.7 218.8l3.5-.1 .3 .2 .1 3.4-.3 .3-3.3 .1-.4-.2zM119.7 219.7l2 1-2 1zM61 223.5a2.31 2.31 0 0 1 2-1.1l.5 .6-.2 .5a4.7 4.7 0 0 0-2 7.2 4.7 4.7 0 0 0 7.5 0 4.7 4.7 0 0 0-1.9-7.2l-.2-.5 .4-.6a5.8 5.8 0 0 1 4 4.7 5.8 5.8 0 0 1-2.5 5.6 6 6 0 0 1-8.1-1 6 6 0 0 1 .5-8.2zM97.7 230a13.8 13.8 0 0 1 13.5-2 5.8 5.8 0 0 1 4.4 4.7 5.7 5.7 0 0 1-4.4 4.6 14.2 14.2 0 0 1-12.8-1.4 3.7 3.7 0 0 1-.7-5.9zM98.7 230.4a13.3 13.3 0 0 1 14.4-.2 2.9 2.9 0 0 1 0 5 13.5 13.5 0 0 1-14.4-.2 2.84 2.84 0 0 1 0-4.6zM101.9 229h5v.8h3v6.8h-5.5v-.8h-2.5zM102.1 229.2h4.6v6.4h-4.6zM102.6 229.7h3.6v.2h-3.6zM102.6 230.8h3.6v.1h-3.6zM102.6 232.7h3.6v.2h-3.6z"/>
<path d="M102.6 231.7h2.7v.3h-2.7zM102.6 233.8h3.2v.1h-3.2zM102.6 234.7h2.7v.3h-2.7zM106.9 230h2.8v6.4h-5.1v-.6h2.3zM107.4 232.9l.3-.2a1.2 1.2 0 0 0 1.3 .5l.5-.5-.5 .7a1.2 1.2 0 0 1-1.3-.5l-.6 .5zM107.5 234.8l.2-.1a1.2 1.2 0 0 0 1.3 .5l.5-.5-.5 .7a1.08 1.08 0 0 1-1.3-.5l-.6 .5zM107.5 230.8l.2-.1a1.08 1.08 0 0 0 1.3 .5l.5-.5-.5 .7a1.2 1.2 0 0 1-1.3-.5l-.6 .5zM118.1 224.2h1.2a5.4 5.4 0 0 0 4.6 4.1 13.1 13.1 0 0 0 11.9-2 3 3 0 0 0-.5-4.7 13.3 13.3 0 0 0-11.2-1.6v-1.3a13.6 13.6 0 0 1 12.8 2.7 4.1 4.1 0 0 1-.7 6.3l-1.7 1.1a4 4 0 0 0-3.1 5.3 4.5 4.5 0 0 0 3.1 2.5 4.9 4.9 0 0 1 3.3 6 9.1 9.1 0 0 1-7.7 4.5h-3.7l-2.3-.4v-1.3a13.7 13.7 0 0 0 11.2-1.6 3.1 3.1 0 0 0-.1-5.3 13.9 13.9 0 0 0-14-.2 3.8 3.8 0 0 0-1.9 2.9h-1.2a5.9 5.9 0 0 1 4.6-5.1 3.7 3.7 0 0 0 2.3-3.4 3.7 3.7 0 0 0-2.3-3.5 6 6 0 0 1-4.6-5zM125.8 239.4h4.5l.1 .3-2.2 4.2-.4-.1-2-4.1zM127.8 221.6l.3-.2 .2 .2 2.1 4.1-.1 .3-4.5-.1v-.3zM130.5 222.4l1.2-.1v-1a.41 .41 0 0 1 .4-.4 .41 .41 0 0 1 .4 .4v1h1a.39 .39 0 0 1 .4 .3 .39 .39 0 0 1-.4 .4h-1v1a.41 .41 0 0 1-.4 .4 .41 .41 0 0 1-.4-.4v-1l-1.2-.1zM132.1 222.6h.1"/>
<path d="M141.7 230a12.9 12.9 0 0 1 11.3-2.5 8.3 8.3 0 0 1 6.3 3.8 4.1 4.1 0 0 1-2.3 5.2 14.5 14.5 0 0 1-14.6-.6 3.7 3.7 0 0 1-.7-5.9zM142.5 230.6a12.2 12.2 0 0 1 10.6-2.1 6.5 6.5 0 0 1 5.4 3.6 3.6 3.6 0 0 1-2.5 3.8 14.1 14.1 0 0 1-12.9-.7 2.83 2.83 0 0 1-.6-4.6zM145.7 231.4l.7-.5 2.3 3.2a8.7 8.7 0 0 1 6.2-4l.1 .8a7.9 7.9 0 0 0-6.2 4.8zM269.8 236.7h-1v22.7M269.8 236.5h-1.2v22.9M270.8 235.8h.1M270.8 233.8h.1M270.8 230.6h.1M270.8 239.6h.1M270.8 235.3h.1M270.8 237.8h.1M270.8 237.3h.1"/>
<path d="M270.8 233.3h.1M270.8 221.9h.1M270.8 231.3h.1M270.8 238.9h.1M118.4 242.5l.7-.3h3a.96 .96 0 0 1 .9 1v3a.97 .97 0 0 1-.9 1h-3a.97 .97 0 0 1-1-1v-3.2zM118.7 242.8h3.7v3.8h-3.7l-.1-.3zM119.7 243.7h.5v2h-.5zM121 243.7h.5v2h-.5zM130.5 242.5l3-.2a.41 .41 0 0 1 .4 .4 .41 .41 0 0 1-.4 .4h-2.7l-.4-.2zM161.6 249.4v6.6M184.6 246.1v11.9M270.8 248.3h.1"/>
<path d="M303.9 245.6l1.6-1.4 2.2-1.5 2.3-.9 2-.5h2l2.4 .5 2.4 .9 2 1.4 2.1 1.8 2.1 2.5 2 3.1 1.2 2.4 1.4 3.3 1.3 3.9 1 3.4 .9 5 .8 8.4v5.3l-.3 4.4-1.2 7.8-1.1 4.3-1.1 3.5-1.8 4.2-1.6 3-3.2 4.3-2.7 2.5-1.7 1.1-2.2 1-1.8 .4-2.4 .1-1.3-.1-3.4-1.3-3.4-2.4-2.8-3.1-2.8-4.6-2.4-5.5-1.8-6.1-.9-5.1-.8-7v-6.5l.5-7 1.1-6.2 1.8-6.2 1.9-4.8 2.7-4.6zM313.2 241.3v53h2v-52.8M315.2 248.4h.1M315.2 249.8h.1M315.2 257.9h.1M315.2 258.8h.1M315.2 254.8h.1M315.2 253.9h.1M161.6 268.7v8.6h23v-6.6M268.6 272.1v7.6h.2v-7.6M313.2 260.7h-2v59M313.2 260.3h-2.4v59.3"/>
<path d="M315.2 266.4h.1M315.2 265h.1M315.2 262.8h.1M315.2 261.9h.1M315.2 283.8h.1"/>
<circle cx="350" cy="79.8" r=".58"/>
<circle cx="350" cy="79.8" r=".83"/>
<circle cx="365.6" cy="79" r=".14"/>
<circle cx="392.6" cy="79" r=".14"/>
<circle cx="337.7" cy="99.5" r=".13"/>
<circle cx="341.8" cy="84.6" r=".75"/>
<circle cx="341.8" cy="92.6" r=".75"/>
<circle cx="341.8" cy="88.6" r=".75"/>
<circle cx="367.4" cy="80" r=".48"/>
<circle cx="384.6" cy="80.2" r=".34"/>
<circle cx="394.1" cy="80" r=".48"/>
<circle cx="396.4" cy="80" r=".62"/>
<circle cx="396.4" cy="80" r=".49"/>
<circle cx="396.7" cy="84.6" r=".75"/>
<circle cx="396.7" cy="88.6" r=".75"/>
<circle cx="337.1" cy="100.1" r="1.79"/>
<circle cx="89.5" cy="133.3" r="1.66"/>
<circle cx="120.8" cy="131.7" r=".26"/>
<circle cx="124.3" cy="133.7" r=".96"/>
<circle cx="158.7" cy="134" r=".69"/>
<circle cx="174.8" cy="131.7" r=".26"/>
<circle cx="177.7" cy="133.7" r=".97"/>
<circle cx="182.4" cy="133.7" r="1.25"/>
<circle cx="182.4" cy="133.7" r=".95"/>
<circle cx="337.8" cy="127.1" r="4.5"/>
<circle cx="341.7" cy="121.4" r=".75"/>
<circle cx="73.1" cy="142.9" r="1.49"/>
<circle cx="73.1" cy="158.9" r="1.5"/>
<circle cx="73.1" cy="150.9" r="1.49"/>
<circle cx="183.1" cy="150.9" r="1.5"/>
<circle cx="183.1" cy="142.9" r="1.51"/>
<circle cx="63.7" cy="173.9" r="3.5"/>
<circle cx="64.9" cy="172.6" r=".25"/>
<circle cx="73.1" cy="216.4" r="1.49"/>
<circle cx="65.1" cy="227.9" r="9"/>
</g>
<path d="M269.8 136.2h1M269.8 133.8h1M270.9 144.1h-.1M269.8 244.2h1M269.8 241.7h1M313.3 275.6h2M313.3 270.7h2" fill="none" stroke="#808080" stroke-width=".28" stroke-dasharray="6.3 1.3 1.3 1.3 1.3 1.3"/>
<g font-size="8.1">
<text x="406.2" y="413.8">C</text>
<text x="485.8" y="413.6">3825500</text>
</g>
<text font-size="7.5" x="535.8" y="415.2">E</text>
<g font-size="6.3">
<text x="77.6" y="8">4</text>
<text x="211" y="8.1">3</text>
<text x="344.3" y="8.1">2</text>
<text x="477.8" y="8.1">1</text>
<text x="4" y="65.2">D</text>
<text x="550.1" y="65.2">D</text>
<text x="4.1" y="166.2">C</text>
<text x="549.9" y="166.7">C</text>
<text x="4.8" y="268.1">B</text>
<text x="550.7" y="268.4">B</text>
<text x="4.3" y="369.9">A</text>
<text x="550.1" y="370">A</text>
<text x="77.6" y="427.1">4</text>
<text x="210.9" y="427.4">3</text>
<text x="344" y="427.4">2</text>
<text x="478.3" y="427">1</text>
</g>
<g font-size="4.7">
<text x="153.9" y="277.3">22</text>
<text x="372.3" y="399.2">C</text>
</g>
<g font-size="4.4" fill="#808080">
<text x="121.4" y="85.7">= 98 =</text>
<text x="22.5" y="128.4">4 R2.50</text>
<text x="153" y="153.3">4 R3</text>
<text x="228.7" y="180.4">= 75 =</text>
<text x="249" y="259.4">120</text>
<text x="324.9" y="277.1">17</text>
<text x="122.3" y="304.8">= 157.50 =</text>
</g>
<g font-size="4.4">
<text x="156.6" y="107.6">R 279.75</text>
<text x="213.2" y="129.9">245</text>
<text x="28.1" y="232.5">224</text>
<text x="337.4" y="246.7">prevoir découpe</text>
<text x="337.4" y="250.9">sur adhésif</text>
<text x="338" y="256.3">allow for cut on</text>
<text x="338" y="260.5">adhesive</text>
<text x="91" y="277.1">R 319.75</text>
<text x="187.6" y="277.1">1</text>
<text x="338.1" y="305">clavier</text>
<text x="338.5" y="310">keypad</text>
<text x="330.4" y="325">nappe</text>
<text x="330.4" y="329.2">voir pl 1/2</text>
<text x="331.6" y="335.7">ribbon cable</text>
<text x="331.6" y="339.9">see page 1/2</text>
</g>
<g font-size="4.1">
<text x="456.2" y="17.5">REVISIONS</text>
<text x="387.4" y="23.8">REV</text>
<text x="397.9" y="23.7">DESCRIPTION</text>
<text x="496.1" y="23.7">DATE</text>
<text x="520.1" y="23.7">APPROVED</text>
<text x="389.8" y="29.8">--</text>
<text x="415.3" y="29.8">--</text>
<text x="425.9" y="29.8">SEE SHEET ONE</text>
<text x="459.7" y="29.8">--</text>
<text x="499.6" y="29.8">--</text>
<text x="529.7" y="29.8">--</text>
<text x="425.6" y="413.5">3825500.SLDDRW</text>
</g>
<g font-size="3.5">
<text x="384.6" y="54.7">INHIB ALARME</text>
<text x="384.6" y="58.3">INHIB ARRET-INV</text>
<text x="352.9" y="63.6">led alarme rouge</text>
<text x="341.9" y="70.1">led AC verte</text>
<text x="357.7" y="87.3">led DC verte</text>
<text x="362.6" y="94.1">led alarme</text>
<text x="363.6" y="97.6">jaune</text>
<text x="357.1" y="102.9">led charge batterie</text>
<text x="357.1" y="106.4">verte</text>
<text x="379.1" y="112.3">HAUT</text>
<text x="314.3" y="115">led ventil</text>
<text x="314.3" y="118.5">bleu</text>
<text x="317.6" y="151.8">M/A</text>
<text x="336.1" y="151.7">NAVIG</text>
<text x="360.3" y="151.8">BAS</text>
<text x="381.1" y="151.7">VALID</text>
<text x="376.1" y="399.2">OVIDIEN</text>
</g>
<g font-size="3.4">
<text x="406.6" y="406.5">SIZE</text>
<text x="414.4" y="406.5">FILENAME:</text>
<text x="471.4" y="406.5">DRAWING NO.:</text>
<text x="530.1" y="406.6">REV</text>
<text x="356.1" y="418.2">DRAWN:</text>
<text x="405.5" y="418.3">SCALE:</text>
<text x="419.6" y="418.3">1:1</text>
<text x="471.4" y="418.2">SHEET:</text>
<text x="487.7" y="418.2">2 OF 6</text>
<text x="12.7" y="424.1">TEMPLATE 10093582 REV D</text>
</g>
<g font-size="3.2">
<text x="362.8" y="405.5">6135 Gunbarrel Avenue</text>
<text x="366.9" y="408.7">Boulder, CO 80301</text>
</g>
<g font-size="2.8">
<text x="384.6" y="51.8">ALARM INHIB</text>
<text x="488.4" y="48.3">KEYPAD SHIELDING</text>
<text x="384.6" y="61">ALARM INHIB INVERTER</text>
<text x="353.6" y="66.4">Red alarm LED</text>
<text x="341.9" y="73.1">Green AC LED</text>
<text x="314.2" y="122.2">Blue</text>
<text x="314.2" y="125">ventilation</text>
<text x="314.2" y="127.9">LED</text>
<text x="406.6" y="398.7">PROPRIETARY &amp; CONFIDENTIAL. THIS DOCUMENT MAY NOT BE COPIED, DISCLOSED, OR USED IN WHOLE</text>
<text x="406.6" y="401.6">OR IN PART WITHOUT THE CONSENT OF COVIDIEN.</text>
<text x="375.7" y="418.1">LABADESSE</text>
</g>
<text font-size="2.1" x="360.7" y="413.9">© 2010 COVIDIEN ALL RIGHTS RESERVED.</text>
</svg>
